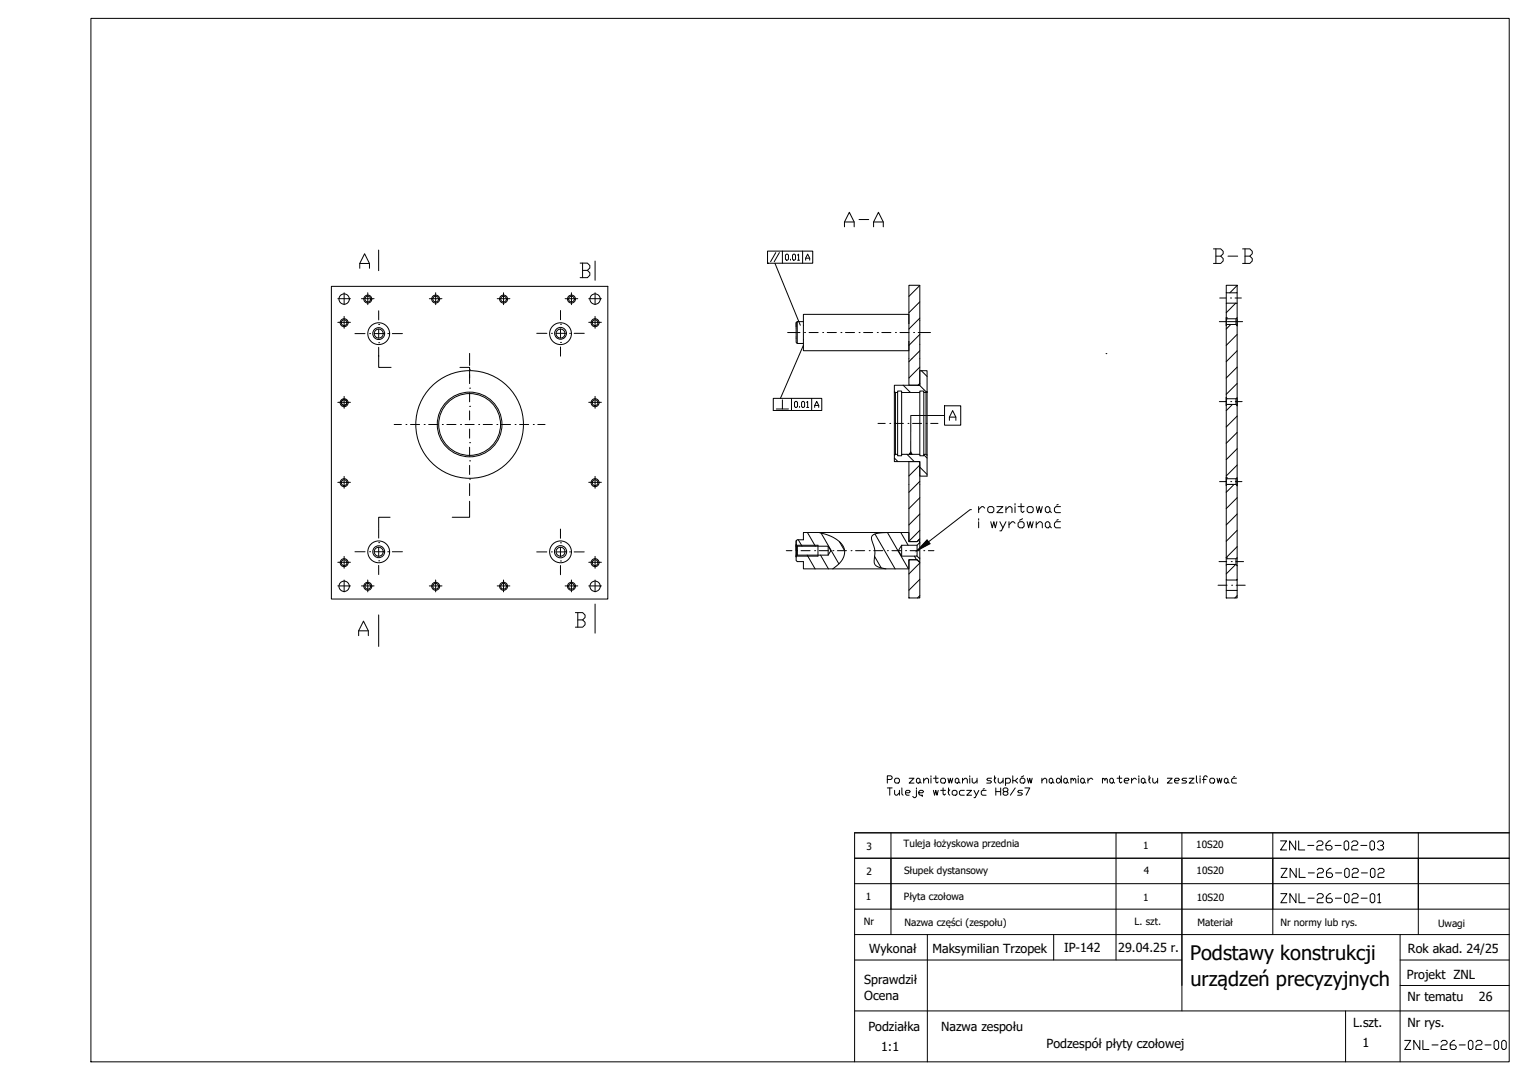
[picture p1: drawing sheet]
<svg xmlns="http://www.w3.org/2000/svg" width="420mm" height="297mm" viewBox="0 0 420 297" stroke-linecap="round" stroke-linejoin="round" font-family="sans-serif">
<!-- layer: tabelka -->
<g fill="none" stroke="#000" stroke-width=".27">
<path d="M25 5.1h390v286.9h-390zM235 236h180M235 229.1h180M245 229.1v27.9M306.9 229.1v34.9M325 229.1v48.9M350 229.1v27.9M390 229.1v27.9M235 257h180M235 250h180M235 243h180M255 257v35"/>
<path d="M289.7 257v7M385 257v35M235 278h180M235 264h90M370 278v14M385 271h30M385 264h30"/>
</g>
<!-- layer: 0 -->
<g fill="none" stroke="#000" stroke-width=".27">
<path d="M218.9 93.2v1l.3 .3M219.2 88.5l-.3 .3v1v-1M219.2 88.5v6M219.2 94.5h1.7M219.2 88.5h1.7M220.9 89.5v4M249.9 89v5M245.9 107.7l.3 .3v17l-.3 .3M254.9 108v-.3l-.3 .3v17l.3 .3M218.9 151.5v-1.5l.3 .2v2.5l-.3 .3M218.9 150l.3 .2v2.5l-.3 .3v-.3M218.9 153.2v1l.3 .3h1.7"/>
<path d="M220.9 148.5h-1.7l-.3 .3v1v-1M225.2 146.5a9.3 9.3 0 0 1 6.7 3.9 4.5 4.5 0 0 1-2.1 5.5l-.8 .6M245.2 146.5l-3.9 .2a1.56 1.56 0 0 0-1.6 .8 1.56 1.56 0 0 0 .2 1.8l.6 1.9-.1 2.3a1.97 1.97 0 0 0 2 2.7l1.2 .3M235 229.1v62.9"/>
<circle cx="104.1" cy="91.7" r="1.64"/>
<circle cx="154.1" cy="91.7" r="1.62"/>
<circle cx="129.1" cy="116.7" r="8.9"/>
<circle cx="104.1" cy="151.7" r="1.64"/>
<circle cx="154.1" cy="151.7" r="1.68"/>
</g>
<!-- layer: Visible (ANSI) -->
<g fill="none" stroke="#000" stroke-width=".27">
<path d="M91.1 78.8h76v86h-76zM337.2 78.5h3v2h-3zM218.9 89.8v3.4M220.9 89.5v-3h29v2.5v-10.5h3v27.5h-3v-12v2.5h-29v-3M337.2 87.4v72.1h3v-71.8M337.2 87.4h.1M337.2 80.5v2.9M337.5 89.2h2.4M337.5 87.7h2.4M340.2 89.2v-5.8h-3v6.2M340.2 80.5v2.9M245.9 106h7v-4h2v29h-2v-4h-7z"/>
<path d="M246.2 108h.6v-.4h1.1v.4h5v-.4h1.1v.4h.6M246.8 108v17M247.9 108v17M252.9 108v17M254 108v17M337.5 111.2h2.4M337.5 109.7h2.4M246.2 125h.6v.4h1.1v-.4h5v.4h1.1v-.4h.6M249.9 127h3v21.2l-.7 .8h-2.3zM337.2 131.4h.1M337.5 133.2h2.4M337.5 131.7h2.4"/>
<path d="M218.9 149.8v3.4M219.2 150.2h8.5l.8 1.3-.8 1.2h-8.5M220.9 148.5v-2h29v2.5h2.3l.7-.8v6.5l-.7-.7h-2.3v2.5h-29v-2M224.9 150v3M227.7 150.2v2.5M249.9 154h2.3l.7 .7v9.8h-3zM252.2 150h-4.3v3M252.2 153l.7 .7M252.9 149.2l-.7 .8v3h-4.3l-.9-1.5 .9-1.5M337.2 153.4h.1M337.2 159.5v2.9M337.5 155.2h2.4"/>
<path d="M337.5 153.7h2.4M340.2 159.5v2.9M337.2 162.4h3v2.1h-3z"/>
<circle cx="94.6" cy="82.3" r="1.42"/>
<circle cx="94.6" cy="88.8" r="1.1"/>
<circle cx="94.6" cy="88.8" r=".79"/>
<circle cx="101.1" cy="82.3" r="1.1"/>
<circle cx="101.1" cy="82.3" r=".79"/>
<circle cx="104.1" cy="91.8" r="3"/>
<circle cx="104.1" cy="91.7" r="1.23"/>
<circle cx="119.8" cy="82.3" r="1.1"/>
<circle cx="119.8" cy="82.3" r=".79"/>
<circle cx="138.5" cy="82.3" r="1.1"/>
<circle cx="138.5" cy="82.3" r=".79"/>
<circle cx="154.1" cy="91.8" r="3"/>
<circle cx="154.1" cy="91.7" r="1.23"/>
<circle cx="157.1" cy="82.3" r="1.1"/>
<circle cx="157.1" cy="82.3" r=".79"/>
<circle cx="163.6" cy="82.3" r="1.42"/>
<circle cx="163.6" cy="88.8" r="1.1"/>
<circle cx="163.6" cy="88.8" r=".79"/>
<circle cx="94.6" cy="110.8" r="1.1"/>
<circle cx="94.6" cy="110.8" r=".79"/>
<circle cx="94.6" cy="110.7" r=".76"/>
<circle cx="129.1" cy="116.7" r="14.8"/>
<circle cx="129.1" cy="116.7" r="8.5"/>
<circle cx="163.6" cy="110.8" r="1.1"/>
<circle cx="163.6" cy="110.8" r=".79"/>
<circle cx="94.6" cy="132.7" r="1.1"/>
<circle cx="94.6" cy="132.7" r=".79"/>
<circle cx="163.6" cy="132.7" r="1.1"/>
<circle cx="163.6" cy="132.7" r=".79"/>
<circle cx="94.6" cy="154.8" r="1.1"/>
<circle cx="94.6" cy="154.8" r=".79"/>
<circle cx="104.1" cy="151.8" r="3"/>
<circle cx="104.1" cy="151.7" r="1.23"/>
<circle cx="154.1" cy="151.8" r="3"/>
<circle cx="154.1" cy="151.7" r="1.23"/>
<circle cx="163.6" cy="154.8" r="1.1"/>
<circle cx="163.6" cy="154.8" r=".79"/>
<circle cx="94.6" cy="161.2" r="1.42"/>
<circle cx="101.1" cy="161.2" r="1.1"/>
<circle cx="101.1" cy="161.2" r=".79"/>
<circle cx="119.8" cy="161.2" r="1.1"/>
<circle cx="119.8" cy="161.2" r=".79"/>
<circle cx="138.5" cy="161.2" r="1.1"/>
<circle cx="138.5" cy="161.2" r=".79"/>
<circle cx="157.1" cy="161.2" r="1.1"/>
<circle cx="157.1" cy="161.2" r=".79"/>
<circle cx="163.6" cy="161.2" r="1.42"/>
</g>
<!-- layer: Hidden Narrow (ANSI) -->
<path d="M218.9 153h6M218.9 150h6" fill="none" stroke="#000" stroke-width=".27"/>
<!-- layer: Hatch (ANSI) -->
<g fill="none" stroke="#000" stroke-width=".27">
<path d="M252.9 78.5l-3 3M340.2 78.5l-2 2M252.9 96.5l-3 3M252.9 87.5l-3 3M252.9 83l-3 3M252.9 92l-3 3M338.4 89.2l-1.2 1.3M339.8 83.4l-2.6 2.6M340.2 96.5l-3 3M340.2 92l-3 3M248.4 106l2 2M252.8 106l1.9 1.8"/>
<path d="M252.9 105.5l-.5 .5M252.9 101l-3 3M253.3 102l1.6 1.5M338.9 111.2l-1.7 1.8M340.2 118.9l-3 3M340.2 114.4l-3 3M340.2 105.5l-3 3M340.2 101l-3 3M245.9 126l1 1M249.4 125l2 2M252.9 132.4l-3 3M252.9 127.9l-3 3"/>
<path d="M252.9 136.9l-3 3M252.9 128.5l2 2M254 125.1l.9 .9M339.3 133.2l-2.1 2.2M340.2 136.9l-3 3M340.2 127.9l-3 3M340.2 123.4l-3 3M219.5 148.5l1 1.7M222 152.7l2.1 3.8M222 146.5l2.2 3.7M225.6 152.7l2.2 3.8M225.8 146.6l4.9 8.5"/>
<path d="M230.8 149l1.4 2.5M240.5 153l1.8 3.2M240.6 146.9l5.5 9.6M244 146.5l5.8 10M247.7 146.5l2 3.5M251.4 153l.6 1M252.6 148.6l.3 .6M252.9 145.9l-3 3M252.9 141.4l-3 3M252.9 159.3l-3 3M252.9 154.9l-3 2.9M339.8 155.2l-2.6 2.6"/>
<path d="M340.2 159.3l-.2 .2M340.2 150.4l-3 3M340.2 145.9l-3 3M340.2 141.4l-3 3M252.9 163.8l-.6 .7M340.2 163.8l-.6 .7"/>
</g>
<!-- layer: osie -->
<g fill="none" stroke="#000" stroke-width=".27">
<path d="M92.9 82.2h3.5M92.9 88.7h3.5M94.6 80.5v3.3M94.6 87v3.3M97.6 91.8h2.8M99.4 82.2h3.5M101.1 80.5v3.3M101.6 91.8h.1M102.9 91.8h2.5M104.1 94.3h.1M104.1 89.3h.1M104.1 85.5v2.5"/>
<path d="M104.1 90.5v2.5M104.1 95.5v2.5M106.6 91.8h.1M107.9 91.8h2.8M118.1 82.2h3.4M119.8 80.5v3.3M129.1 97.2v3.3M136.7 82.2h3.5M138.5 80.5v3.3M147.6 91.7h2.8M151.6 91.7h.1M152.9 91.7h2.5"/>
<path d="M154.1 94.2h.1M154.1 89.2h.1M154.1 85.4v2.5M154.1 90.4v2.5M154.1 95.4v2.6M155.4 82.2h3.5M156.6 91.7h.1M157.1 80.5v3.3M157.9 91.7h2.8M161.9 82.2h3.5M161.9 88.7h3.5M163.6 80.5v3.3"/>
<path d="M163.6 87v3.3M216.6 91.5h3.4M221.2 91.5h.1M222.5 91.5h2.5M226.2 91.5h.1M227.5 91.5h2.5M231.2 91.5h.1M232.5 91.5h2.5M236.2 91.5h.1M237.5 91.5h2.5M241.2 91.5h.1M242.5 91.5h2.5"/>
<path d="M246.2 91.5h.1M247.5 91.5h2.5M251.2 91.5h.1M252.5 91.5h3.4M335.3 88.5h1.9M335.4 82h1.7M337.5 88.5h4.2M338.4 82h.1M339.6 82h1.7M92.9 110.7h3.5M94.6 109v3.3M108.4 116.8h2"/>
<path d="M111.6 116.8h.1M112.9 116.8h2.5M116.6 116.8h.1M117.9 116.8h2.5M121.6 116.8h.1M122.9 116.8h2.5M126.6 116.8h.1M127.9 116.8h2.5M129.1 116.8h.1M129.1 111.8h.1M129.1 106.8h.1M129.1 101.8h.1"/>
<path d="M129.1 103v2.5M129.1 108v2.5M129.1 113v2.5M129.1 118v2.5M131.6 116.8h.1M132.9 116.8h2.5M136.6 116.8h.1M137.9 116.8h2.5M141.6 116.8h.1M142.9 116.8h2.5M146.6 116.8h.1M147.9 116.8h2"/>
<path d="M161.9 110.7h3.5M163.6 109v3.3M241.4 116.5h2M244.7 116.5h.1M245.9 116.5h2.5M249.7 116.5h.1M250.9 116.5h2.5M254.7 116.5h.1M255.9 116.5h2M335.3 110.5h1.9M338.4 110.5h.1M339.7 110.5h1.9"/>
<path d="M92.9 132.7h3.5M94.6 131v3.3M129.1 131.8h.1M129.1 126.8h.1M129.1 121.8h.1M129.1 123v2.5M129.1 128v2.5M129.1 133v3.3M161.9 132.7h3.5M163.6 131v3.3M335.4 132.5h1.8M338.4 132.5h.1"/>
<path d="M339.7 132.5h1.8M92.9 154.7h3.5M94.6 153v3.3M94.6 159.5v3.3M97.6 151.8h2.8M101.1 159.5v3.3M101.6 151.8h.1M102.9 151.8h2.5M104.1 154.2h.1M104.1 149.2h.1M104.1 145.5v2.5M104.1 150.5v2.5"/>
<path d="M104.1 155.5v2.5M106.6 151.8h.1M107.9 151.8h2.8M119.8 159.5v3.3M138.5 159.5v3.3M147.6 151.8h2.8M151.6 151.8h.1M152.9 151.8h2.5M154.1 154.3h.1M154.1 149.3h.1M154.1 145.5v2.5M154.1 150.5v2.5"/>
<path d="M154.1 155.5v2.6M156.6 151.8h.1M157.1 159.5v3.3M157.9 151.8h2.7M161.9 154.7h3.5M163.6 153v3.3M163.6 159.5v3.3M216.2 151.5h1.6M219 151.5h.1M220.3 151.5h2.5M224 151.5h.1M225.3 151.5h2.5"/>
<path d="M229 151.5h.1M230.3 151.5h2.5M234 151.5h.1M235.3 151.5h2.5M239 151.5h.1M240.3 151.5h2.5M244 151.5h.1M245.3 151.5h2.5M249 151.5h.1M250.3 151.5h2.5M254 151.5h.1M255.3 151.5h1.5"/>
<path d="M335.2 154.5h2.1M338.6 154.5h.1M339.8 154.5h2.1M92.9 161.1h3.5M99.4 161.1h3.5M118.1 161.1h3.4M136.7 161.1h3.5M155.4 161.1h3.5M161.9 161.1h3.5M334.9 161h2.5M338.7 161h.1M339.9 161h2.5"/>
</g>
<!-- layer: opis -->
<g fill="none" stroke="#000" stroke-width=".27">
<path d="M269.1 139.3v1.7M270.8 139.7l-.4-.4h-.5l-.8 .9M271.6 139.7l.4-.4h.8l.5 .4v.9l-.5 .4h-.8l-.4-.4zM274.1 139.3h1.7l-1.7 1.7h1.7M276.6 139.3v1.7M279.1 138.5v.4M279.1 139.3v1.7M279.9 139.3h1.7M280.8 138.5v2.1l.4 .4 .4-.4M282.4 139.7l.5-.4h.8l.4 .4v.9l-.4 .4h-.8l-.5-.4zM284.9 139.3l.5 1.7 .4-1.7 .4 1.7 .4-1.7M287.4 139.7l.5-.4h.4l.4 .4v.9l-.4 .4h-.4l-.5-.4z"/>
<path d="M291 138.7l-.4 .2M291.6 139.3h-1.2l-.5 .4v.9l.5 .4h1.2M267.1 140.2h-.4l-11.4 8.8M269.1 142.7v.4M269.1 143.5v1.7M272.4 143.5l.4 1.7 .5-1.7 .4 1.7 .4-1.7M274.9 143.5l.9 1.7M276.6 140.2l.8-.9h.5l.4 .4v1.3M276.6 143.5l-1.2 2.5h-.5M277.4 143.5v1.7M279.1 143.9l-.4-.4h-.4l-.9 .8M280.4 143.5h.8l.4 .4v.9l-.4 .4h-.8l-.5-.4v-.9z"/>
<path d="M281.2 142.7l-.8 .4M282.4 143.5l.5 1.7 .4-1.7 .4 1.7 .4-1.7M284.9 144.3l.9-.8h.4l.4 .4v1.3M284.9 143.5v1.7M287.4 143.9l.5-.4h.4l.4 .4v.9l-.4 .4h-.4l-.5-.4zM288.7 140.6l.4 .4M288.7 144.8l.4 .4M291 142.9l-.4 .2M291.6 143.5h-1.2l-.5 .4v.9l.5 .4h1.2M244 214.4h1l.3-.4v-.3l-.3-.3h-1v2M244 216.7h1.3M244.7 216.7v2"/>
<path d="M246 217.4v1l.3 .3h.4l.6-.7M246.3 214h.7l.3 .4v.6l-.3 .4h-.7l-.3-.4v-.6zM247.3 217.4v1.3M248 216.7v1.7l.3 .3M249 218h1l.3-.3-.3-.3h-.7l-.3 .3v.7l.3 .3h.7M250 214h1.3l-1.3 1.4h1.3M252 217.4v1.7l-.3 .3h-.4l-.3-.3M252 216.7v.4M252.3 214h.4l.3 .4v.6l-.3 .4h-.4l-.3-.4v-.6zM252.7 218h1l.3-.3-.3-.3h-.7l-.3 .3v.7l.3 .3h.7l-.2 .2 .2 .2M253 215l.3 .4M254 214.7l.7-.7h.3l.3 .4v1"/>
<path d="M254 214v1.4M256 213.4v.3M256 214v1.4M256.7 217.4l.3 1.3 .3-1.3 .4 1.3 .3-1.3M256.7 214h1.3M257.3 213.4v1.6l.4 .4 .3-.4M258.7 217.4h1.3M259 214h.7l.3 .4v.6l-.3 .4h-.7l-.3-.4v-.6zM259.3 216.7v1.7l.4 .3 .3-.3M260.7 214l.3 1.4 .3-1.4 .4 1.4 .3-1.4M260.8 216.7v1.7l.4 .3M261.2 217.2l-.5 .7"/>
<path d="M262.1 217.4h.7l.4 .3v.7l-.4 .3h-.7l-.3-.3v-.7zM263 214h.3l.4 .4v.6l-.4 .4h-.3l-.3-.4v-.6zM263.7 215l.3 .4M264.7 214.7l.6-.7h.4l.3 .4v1M264.7 214v1.4M265.2 217.4h-1.1l-.3 .3v.7l.3 .3h1.1M265.8 217.4h1.4l-1.4 1.3h1.4M266.7 213.4v.3M266.7 214v1.4M267.3 214v1l.4 .4h.3l.7-.7M267.8 217.4l.7 1.3M268.7 214v1.4"/>
<path d="M269.2 217.4l-1.1 2h-.3M270.7 216.9l-.4 .2M271.2 217.4h-1l-.4 .3v.7l.4 .3h1M272.6 214h-.9l-.4 .4 .4 .3h.6l.3 .3-.3 .4h-1M273.5 213.4v1.6l.3 .4M273.8 213.9l-.5 .7M273.8 216.7v2M273.8 217.7h1.4M274.5 214v1l.3 .4h.4l.6-.7M275.2 216.7v2M275.8 214v1.4M276.2 217.7l-.4-.3v-.3l.4-.4h.6l.4 .4v.3l-.4 .3h-.6l-.4 .3v.4l.4 .3h.6l.4-.3v-.4l-.4-.3"/>
<path d="M276.5 214.4l.3-.4h.7l.3 .4v.6l-.3 .4h-1M276.5 214v2M278.5 213.4v2M279.2 214.7l.6 .7M279.2 216.7l-1.4 2M279.8 214l-.6 .7h-.7M280.8 214h.7l.3 .4v.6l-.3 .4h-.7l-.3-.4v-.6zM281.2 217.4h-1l-.4 .3 .4 .3h.6l.4 .4-.4 .3h-1M281.5 213.4l-.7 .3M281.8 216.7h1.4l-1 2M282.5 214l.3 1.4 .4-1.4 .3 1.4 .3-1.4M286.5 214.7l.7-.7h.3l.3 .4v1"/>
<path d="M286.5 214v1.4M288.8 214h.4l.3 .4v.6l-.3 .4h-.4l-.3-.4v-.6zM289.5 215l.3 .4M290.8 214h.4l.6 .7-.6 .7h-.4l-.3-.4v-.6zM291.8 213.4v2M292.8 214h.3l.4 .4v.6l-.4 .4h-.3l-.3-.4v-.6zM293.5 215l.3 .4M294.5 214.4l.3-.4 .3 .4v.3M294.5 214v1.4M295.1 214.4l.4-.4 .3 .4v1M296.5 213.4v.3M296.5 214v1.4"/>
<path d="M297.1 214.4l.4-.4h.3l.4 .4v.6l-.4 .4h-.3l-.4-.4zM298.2 215l.3 .4M299.1 214v1.4M300.5 214.4l-.3-.4h-.4l-.7 .7M303.1 214.4l.4-.4 .3 .4v.3M303.1 214v1.4M303.8 214.4l.4-.4 .3 .4v1M305.1 214.4l.4-.4h.3l.4 .4v.6l-.4 .4h-.3l-.4-.4zM306.2 215l.3 .4M307.1 214h1.4M307.8 213.4v1.6l.4 .4 .3-.4M309.1 214.7h1.1l.3-.3-.3-.4h-.7l-.4 .4v.6l.4 .4h.7"/>
<path d="M311.1 214v1.4M312.5 214.4l-.3-.4h-.4l-.7 .7M313.2 213.4v.3M313.2 214v1.4M313.8 214.4l.4-.4h.3l.3 .4v.6l-.3 .4h-.3l-.4-.4zM314.8 215l.4 .4M316 213.4v1.6l.3 .4M316.3 213.9l-.5 .7M317 214v1l.3 .4h.3l.7-.7M318.3 214v1.4M321 214h1.3l-1.3 1.4h1.3M323 214.7h1l.3-.3-.3-.4h-.7l-.3 .4v.6l.3 .4h.7"/>
<path d="M326.3 214h-1l-.3 .4 .3 .3h.7l.3 .3-.3 .4h-1M327 214h1.3l-1.3 1.4h1.3M329 213.4v1.6l.3 .4M330 213.4v.3M330 214v1.4M330.7 214.4h.9M332 213.7l-.4-.3h-.3l-.3 .3v1.7M333 214h.7l.3 .4v.6l-.3 .4h-.7l-.3-.4v-.6zM334.7 214l.3 1.4 .3-1.4 .4 1.4 .3-1.4M337 214h.3l.4 .4v.6l-.4 .4h-.3l-.3-.4v-.6zM337.7 215l.3 .4M339.5 213.5l-.3 .2"/>
<path d="M340 214h-1l-.3 .4v.6l.3 .4h1"/>
</g>
<path d="M254.9 148.5l.8 1-3.5 2z" fill="#000" stroke="#000" stroke-width=".27"/>
<!-- layer: wymiary -->
<g fill="none" stroke="#000" stroke-width=".27">
<path d="M211.1 72.4h12.4v-3.3h-12.4v3.3h.2M213.1 72.4l7 17.1M213.3 69.5l-1.4 2.5M214.3 69.5l-1.4 2.5M215.1 69.1v3.3M216 70.2l.2-.3 .6 .3v1.1l-.3 .3-.5-.3zM217.4 71.3v.3M217.9 70.2l.3-.3 .5 .3v1.1l-.2 .3-.6-.3zM219.3 70.2l.3-.3v1.7M219.3 71.6h.6M220.7 69.1v3.3M221.5 71.6v-.6l.6-1.1 .5 1.1v.6"/>
<path d="M221.5 71h1.1M220.9 95l-6.3 14.6M304.1 97.3h.3M212.6 109.6h13.4v3.3h-13.4zM213.5 112.5h3.3M215.1 110v2.5M217.6 109.6v3.3M218.5 110.7l.2-.3 .6 .3v1.1l-.3 .3-.5-.3zM219.9 111.8v.3M220.4 110.7l.3-.3 .5 .3v1.1l-.2 .3-.6-.3zM221.8 110.7l.3-.3v1.7M221.8 112.1h.6"/>
<path d="M223.2 109.6v3.3M224 112.1v-.6l.6-1.1 .5 1.1v.6M224 111.5h1.1M259.7 114.3h-9.3v10M259.7 111.6h4.5v5.3h-4.5zM261.1 115.6v-.9l.8-1.8 .9 1.8v.9M261.1 114.7h1.7"/>
</g>
<path d="M250.4 124.3l.4 .7h-.8z" fill="#000" stroke="#000" stroke-width=".27"/>
<g fill="none" stroke="#000" stroke-width=".27">
<path d="M98.9 73.8v-1.3l1.4-2.7 1.3 2.7v1.3M98.9 72.5h2.7M104.1 68.8v5.7M159.5 72.4h2l.7 .6v.7l-.7 .7M160.2 74.4h1.3l.7 .6v.7l-.7 .7h-2M160.2 72.4v4M163.6 71.8v5.3M104.1 97.8v3.2h3.4M126.5 101h2.6v2.9M129.1 137.9v4.4h-4.7M107.3 142.3h-3.2v3.1M98.6 174.8v-1.3l1.3-2.7 1.4 2.7v1.3"/>
<path d="M98.6 173.5h2.7M104.1 169.1v8.7M158.2 168.5h2l.7 .7v.6l-.7 .7M158.9 170.5h1.3l.7 .7v.6l-.7 .7h-2M158.9 168.5v4M163.6 166.1v8"/>
</g>
<!-- layer: Visible (ISO) -->
<path d="M218.9 149.8v2.9M218.9 153v.2" fill="none" stroke="#000" stroke-width=".27"/>
<!-- layer: kontury -->
<path d="M337.2 89.2h.3M337.2 87.7h.3M340.2 87.4l-.3 .3v1.5l.3 .4M337.2 111.2h.3M337.2 109.7h.3M340.2 109.4l-.3 .3v1.5l.3 .4M337.2 133.2h.3M337.2 131.7h.3M340.2 131.4l-.3 .3v1.5l.3 .4M337.2 155.2h.3M337.2 153.7h.3M340.2 153.4l-.3 .3v1.5l.3 .4" fill="none" stroke="#000" stroke-width=".27"/>
<g font-size="7.5">
<text x="231.1" y="63.5">A-A</text>
<text x="332.3" y="73.7">B-B</text>
</g>
<text font-size="6.2" x="351" y="242.7">ZNL-26-02-02</text>
<g font-size="5.7">
<text x="351" y="234.9">ZNL-26-02-03</text>
<text x="351" y="249.4">ZNL-26-02-01</text>
<text x="384.9" y="290">ZNL-26-02-00</text>
</g>
<g font-size="5.5">
<text x="327.2" y="264.1">Podstawy konstrukcji</text>
<text x="327.3" y="271.2">urządzeń precyzyjnych</text>
</g>
<g font-size="3.4">
<text x="239" y="262.2">Wykonał</text>
<text x="256.4" y="262.1">Maksymilian Trzopek</text>
<text x="292.6" y="261.9">IP-142</text>
<text x="307.5" y="261.9">29.04.25 r.</text>
<text x="387.2" y="262.1">Rok akad. 24/25</text>
<text x="386.9" y="269.2">Projekt ZNL</text>
<text x="237.6" y="270.7">Sprawdził</text>
<text x="237.6" y="275">Ocena</text>
<text x="387.1" y="275.4">Nr tematu</text>
<text x="406.7" y="275.4">26</text>
<text x="238.8" y="283.4">Podziałka</text>
<text x="258.8" y="283.4">Nazwa zespołu</text>
<text x="372.1" y="282.3">L.szt.</text>
<text x="374.7" y="288">1</text>
<text x="387.1" y="282.3">Nr rys.</text>
<text x="242.3" y="289.2">1:1</text>
<text x="287.8" y="288.1">Podzespół płyty czołowej</text>
</g>
<g font-size="2.8">
<text x="238.3" y="233.8">3</text>
<text x="248.5" y="233">Tuleja łożyskowa przednia</text>
<text x="314.3" y="233.5">1</text>
<text x="328.9" y="233.2">10S20</text>
<text x="238.2" y="240.8">2</text>
<text x="248.6" y="240.2">Słupek dystansowy</text>
<text x="314.5" y="240.3">4</text>
<text x="329" y="240.3">10S20</text>
<text x="238.1" y="247.4">1</text>
<text x="248.5" y="247.6">Płyta czołowa</text>
<text x="314.3" y="247.7">1</text>
<text x="329.1" y="247.7">10S20</text>
<text x="237.5" y="254.4">Nr</text>
<text x="248.7" y="254.6">Nazwa części (zespołu)</text>
<text x="312" y="254.3">L. szt.</text>
<text x="329.3" y="254.8">Materiał</text>
<text x="352.1" y="254.7">Nr normy lub rys.</text>
<text x="395.4" y="255">Uwagi</text>
</g>
</svg>
